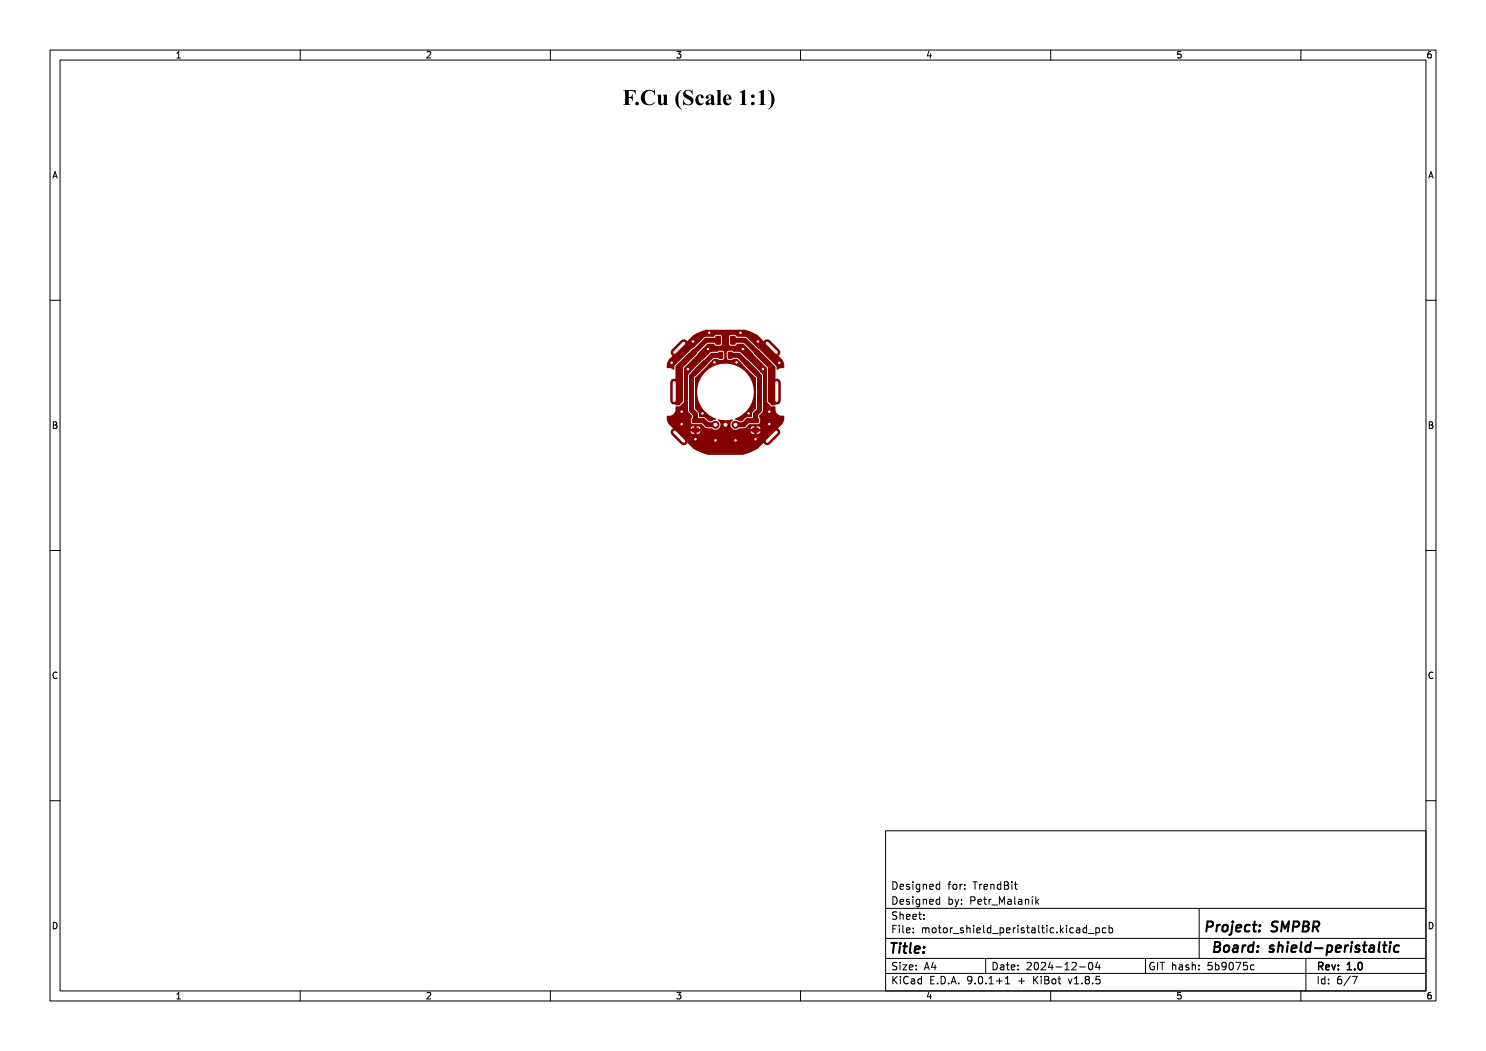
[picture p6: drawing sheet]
<svg xmlns="http://www.w3.org/2000/svg" width="297mm" height="210mm" viewBox="0 0 297 210" stroke-linecap="round" stroke-linejoin="round" font-family="sans-serif">
<g fill="#840000">
<path d="M143 67.2l.9-.1 .2 .2v1.3l-.2 .3h-.7l-.2-.2z" fill-rule="evenodd"/>
<path d="M146 67.2l.8-.1 .2 .2 .1 1.3-.2 .3h-.7l-.3-.2z" fill-rule="evenodd"/>
<path d="M138.3 74.3l2.3-2.3h.3l.5 .5-.1 .3-2.3 2.3h-.3l-.4-.4z" fill-rule="evenodd"/>
<path d="M136.2 72.2l2.3-2.3h.3l.5 .5-.1 .3-2.3 2.3h-.3l-.4-.5z" fill-rule="evenodd"/>
</g>
<path d="M134.8 76.4v3.7M153.3 68.6l1.9 1.8M155.2 76.4v3.7M134.8 86.3l1.9 1.9" fill="none" stroke="#840000" stroke-width="1.6"/>
<g fill="#840000">
<circle cx="143" cy="84.9" r=".8"/>
<circle cx="145" cy="84.9" r=".8"/>
<circle cx="147" cy="84.9" r=".8"/>
</g>
<path d="M136.7 68.6l-1.9 1.8" fill="none" stroke="#840000" stroke-width="1.6"/>
<g fill="#840000">
<path d="M149.1 72h.3l2.3 2.3 .1 .3-.5 .5h-.4l-2.2-2.3-.1-.3z" fill-rule="evenodd"/>
<path d="M150.8 70.3l.5-.4h.3l2.2 2.3v.3l-.5 .5h-.2l-2.3-2.3z" fill-rule="evenodd"/>
<path d="M138.3 83.6h1.3l.1 .2v.6l-.2 .1h-1.1l-.1-.2z" fill-rule="evenodd"/>
<path d="M138.3 85.5h1.3l.1 .2v.6l-.2 .1h-1.1l-.1-.2z" fill-rule="evenodd"/>
</g>
<path d="M155.2 86.3l-1.9 1.9" fill="none" stroke="#840000" stroke-width="1.6"/>
<g fill="#840000">
<path d="M143.6 70.3h.7l.2 .1v1.1l-.1 .2h-.6l-.2-.1z" fill-rule="evenodd"/>
<path d="M145.5 70.3h.7l.2 .1v1.1l-.1 .2h-.6l-.2-.1z" fill-rule="evenodd"/>
<path d="M150.3 85.5h1.3l.1 .2v.6l-.2 .1h-1.1l-.1-.2z" fill-rule="evenodd"/>
<path d="M150.3 83.6h1.3l.1 .2v.6l-.2 .1h-1.1l-.1-.2z" fill-rule="evenodd"/>
</g>
<g fill="#840000">
<circle cx="153.7" cy="82.2" r=".5"/>
<circle cx="152.5" cy="73.7" r=".5"/>
<circle cx="134.3" cy="72.5" r=".5"/>
<circle cx="147.2" cy="72.4" r=".5"/>
<circle cx="149.6" cy="82.6" r=".5"/>
<circle cx="140.4" cy="82.6" r=".5"/>
<circle cx="141.7" cy="66.5" r=".5"/>
<circle cx="136.2" cy="82.2" r=".5"/>
<circle cx="136.2" cy="84.7" r=".5"/>
<circle cx="148.5" cy="69.8" r=".5"/>
<circle cx="139" cy="87.7" r=".5"/>
<circle cx="151" cy="87.7" r=".5"/>
<circle cx="141.5" cy="69.8" r=".5"/>
<circle cx="142.8" cy="72.4" r=".5"/>
<circle cx="148" cy="66.5" r=".5"/>
<circle cx="138.5" cy="68.3" r=".5"/>
<circle cx="155.8" cy="72.5" r=".5"/>
<circle cx="143" cy="88" r=".5"/>
<circle cx="147" cy="88" r=".5"/>
<circle cx="137.5" cy="73.7" r=".5"/>
<circle cx="153.7" cy="84.7" r=".5"/>
<circle cx="151.5" cy="68.3" r=".5"/>
</g>
<path d="M143.5 68h-2.4l-3.4 3.4M144.1 71h-1.7l-4.2 4.2v6.8l.8 .7v1.4h1.6l.8 .8h1.6M145.9 71h1.7l4.2 4.2v6.8l-.8 .7v1.4h-1.6l-.8 .8h-1.6M146.5 68h2.4l3.4 3.4" fill="none" stroke="#840000" stroke-width="1"/>
<g fill="#840000">
<path d="M135 73.1l3.4-3.3h.2l.7 .7v.2l-2.8 2.7v6.8l-.8 .8h-.6l-.1-.1z" fill-rule="evenodd"/>
<path d="M150.7 70.5l.7-.6h.2l3.4 3.4-.1 7.7h-.7l-.7-.8v-6.8l-2.8-2.7z" fill-rule="evenodd"/>
<path d="M138.4 67.2l1.3-.8 1.6-.5h7.6l1.4 .5 1.2 .6 4.8 4.9 .4 .7v1h-.7l-.8 .3-.1-.8-5.9-5.7-1.9-.1-.4-.4h-1l-.2 .4v1.4l.4 .4h.8l.4-.4h1.3l4.7 4.8v6.7l.8 .9 .8 .1 .2 1.1a1.35 1.35 0 0 0 1.5 .8l.1 .1v.6l-.3 .9-4.8 4.8-1.4 .8-1.7 .6h-6.7l-1-.2-2.3-1.1-3.4-3.4h2.9l.2 .4 .3 .1h1.1l.4-.5h10l.4 .5h1.1l.3-.1 .2-.4h-.8v.5h-.4v-.5h-11.6v.5h-.4v-.5h-3.7l-.6-.5h5.5a.54 .54 0 0 0-.8-.5v.5h-.4v-.5l-.5 .1-.3 .4h-3.5l-1-1.3-.2-.6v-.7a1.71 1.71 0 0 0 1.5-.6l.2-.5h2.5l.2 .4 .6 .7-.2 .6 .1 .9 .3 .2h1.7l.9 .7 1.1 .1a1.05 1.05 0 0 0 1.6-.1 1.05 1.05 0 0 0-.3-1.6l.1-.1a6.1 6.1 0 0 0 2.9 0v.1a1.04 1.04 0 0 0-.4 1.5 1.04 1.04 0 0 0 1.5 .3h4.4l-.2-.4-.3-.1h-.3v.5h-.4v-.5l-.5 .1-.3 .4h-2.4l1.4-.2 .8-.7 1.8-.1 .3-.2v-.8l-.2-.6 .6-.7 .2-.4v-6.9l-.6-.9-3.8-3.7-2.5-.4-.3 .3-.1 1.1 .2 .3 .9 .1 .4-.2h.7l3.7 3.8v6.1l-.7 .8-.1 .9-1.2 .1-.8 .8h-.6l-.9-.5a5.7 5.7 0 0 0 3.1-8.4 5.7 5.7 0 0 0-8.9-.9 5.7 5.7 0 0 0 1.2 8.8l.9 .4 .1 .2-.9 .4h-.6l-.8-.8-1.1-.1-.2-.9-.7-.8v-6.1l3.7-3.8h.7l.4 .2 .9-.1 .1-.2v-1.2l-.3-.3h-.7l-.3 .2h-1.1l-.4 .2-4.2 4.2-.2 .4v6.9h-2.5v-.7l.9-.2 .8-.8v-6.8l4.7-4.8h1.3l.4 .4h.8l.4-.4v-1.4l-.2-.4h-1l-.4 .4-1.9 .1-5.9 5.6-.2 .9-.7-.3-.7-.1v-.9l.4-.7z" fill-rule="evenodd"/>
</g>
<g fill="#fff">
<circle cx="153.7" cy="82.3" r=".25"/>
<circle cx="152.5" cy="73.8" r=".25"/>
<circle cx="134.3" cy="72.5" r=".25"/>
<circle cx="147.2" cy="72.4" r=".25"/>
<circle cx="149.6" cy="82.6" r=".25"/>
<circle cx="140.4" cy="82.6" r=".25"/>
<circle cx="141.8" cy="66.5" r=".25"/>
<circle cx="136.3" cy="82.3" r=".25"/>
<circle cx="136.3" cy="84.7" r=".25"/>
<circle cx="148.5" cy="69.8" r=".25"/>
<circle cx="139" cy="87.8" r=".25"/>
<circle cx="151" cy="87.8" r=".25"/>
<circle cx="141.5" cy="69.8" r=".25"/>
<circle cx="142.8" cy="72.4" r=".25"/>
<circle cx="148" cy="66.5" r=".25"/>
<circle cx="138.5" cy="68.2" r=".25"/>
<circle cx="155.7" cy="72.5" r=".25"/>
<circle cx="143" cy="88" r=".25"/>
<circle cx="147" cy="88" r=".25"/>
<circle cx="137.5" cy="73.8" r=".25"/>
<circle cx="153.7" cy="84.7" r=".25"/>
<circle cx="151.5" cy="68.2" r=".25"/>
</g>
<path d="M134.8 76.4v3.7M153.3 68.6l1.9 1.8M155.2 76.4v3.7M134.8 86.3l1.9 1.9" fill="none" stroke="#fff" stroke-width=".6"/>
<g fill="#fff">
<circle cx="143" cy="84.9" r=".4"/>
<circle cx="145" cy="84.9" r=".4"/>
<circle cx="147" cy="84.9" r=".4"/>
</g>
<path d="M136.7 68.6l-1.9 1.8M155.2 86.3l-1.9 1.9" fill="none" stroke="#fff" stroke-width=".6"/>
<g fill="none" stroke="#000" stroke-width=".2">
<path d="M10 10h277v190h-277zM12 12h273v186h-273zM35.3 11.6h.8M35.3 10.7l.4-.4v1.3M60 10v2M85.3 10.4l.5-.1 .3 .4-.8 .9h.8M110 10v2M135.3 10.3h.8l-.4 .5 .3 .1v.6l-.2 .1-.5-.1M160 10v2M185.7 10.2l-.4 1h.9M186 10.7v.9M210 10v2"/>
<path d="M236 10.3h-.6l-.1 .6 .2-.1 .5 .1 .1 .1-.1 .5-.2 .1-.5-.1M260 10v2M286 10.3l-.4 .1-.2 .2-.1 .7 .3 .3 .4-.1 .1-.5-.1-.1-.4-.1-.3 .2M10.6 35.6l.4-1.3 .4 1.3M10.7 35.2h.6M285.6 35.6l.4-1.3 .4 1.3M285.7 35.2h.6M10 60h2M285 60h2M10.7 84.3h.4l.2 .2-.2 .4 .2 .1 .1 .3-.2 .3h-.5zM10.7 84.9h.4M285.7 84.3h.4l.2 .2-.2 .4 .2 .1 .1 .3-.2 .3h-.5z"/>
<path d="M285.7 84.9h.4M10 110h2M285 110h2M11.4 134.4a.62 .62 0 0 0-.9 .5 .62 .62 0 0 0 .7 .7l.2-.1M286.4 134.4a.62 .62 0 0 0-.9 .5 .62 .62 0 0 0 .7 .7l.2-.1M10 160h2M285 160h2M177 166h108v32h-108zM178.5 176.2a.76 .76 0 0 1 .8 .7 .76 .76 0 0 1-.8 .8zM178.5 179.2a.76 .76 0 0 1 .8 .7 .76 .76 0 0 1-.8 .8zM179.9 177.2l.7-.1-.1-.3-.4-.1-.2 .2 .1 .7h.5M181.7 176.8l-.3-.1-.2 .2v.2l.5 .2v.3h-.5"/>
<path d="M181.7 179.8l-.3-.1-.2 .2v.2l.5 .2v.3h-.5M182.5 176.2v.1M182.5 176.7v1M182.5 179.2v.1M182.5 179.7v1M183.8 176.8l-.4-.1-.3 .3 .1 .6h.6M183.8 179.8l-.4-.1-.3 .3 .1 .6h.6M183.8 179.7v1.2l-.3 .3-.3-.1M183.8 176.7v1.2l-.3 .3-.3-.1M184.5 179.8l.2-.1 .4 .1 .1 .9M184.5 176.7v1M184.5 179.7v1"/>
<path d="M184.5 176.8l.2-.1 .4 .1 .1 .9M185.8 177.2l.7-.1v-.3l-.5-.1-.2 .2 .1 .7h.6M187.8 176.8l-.4-.1-.3 .3 .1 .6h.6M187.8 179.8l-.4-.1-.3 .3 .1 .6h.6M187.8 176.2v1.5M187.8 179.2v1.5M189.5 176.7h.5M189.7 179.8l.4-.1 .3 .3-.2 .6h-.5M189.7 179.2v1.5M190 176.2l-.3 .2v1.3M190.6 176.8l.4-.1 .2 .3v.4l-.2 .3-.4-.1-.1-.2zM190.9 179.7l.3 1"/>
<path d="M191.6 179.7l-.4 1M191.9 176.7v1M192.2 179.8v.1M192.3 176.7l-.4 .3M192.8 177.6v.1M192.8 176.8v.1M194 180l.7-.1 .2-.2-.1-.4-.2-.1h-.6v1.5M194.5 176.2h.8M194.9 176.2v1.5M195.8 176.7v1M196.2 176.7l-.4 .3M196.6 179.7h.6"/>
<path d="M196.7 177.2l.7-.1-.1-.3-.4-.1-.2 .2v.7h.6M196.8 179.2v1.3l.4 .2M197.7 179.7v1M198 176.7v1M198 176.8l.2-.1 .4 .1 .1 .9M198.1 179.7l-.4 .3M200 176.8l-.4-.1-.3 .3 .2 .6h.5M200 176.2v1.5M200.7 176.2l.8 .1v.3l-.3 .3a.4 .4 0 0 1 .4 .4 .4 .4 0 0 1-.3 .4h-.6zM200.7 176.9h.5M201.5 179.8h.5l.1 .9M202.2 176.2v.1"/>
<path d="M202.2 176.7v1M202.7 176.7h.6M202.8 179.2v1.3l.2 .2M203 176.2v1.3l.3 .2M203.6 179.8h.6v.9M205 179.8l.2-.1 .3 .1 .1 .9M205 179.7v1M206.3 179.7v1M206.5 179.1l-.3 .2M207 179.2v1.5M207.6 179.7l-.6 .6M10.7 184.3a.66 .66 0 0 1 .7 .6 .66 .66 0 0 1-.7 .7z"/>
<path d="M35.3 198.7l.4-.4v1.3M35.3 199.6h.8M60 198v2M85.3 198.4l.5-.1 .3 .4-.8 .9h.8M110 198v2M135.3 198.3h.8l-.4 .5 .3 .1v.6l-.2 .1-.5-.1M160 198v2M177 194.5h108M177 191.5h108M177 187.5h108M177 181.5h108M178.5 195.1v1.5"/>
<path d="M178.5 185.6h.5M178.7 195.7l.6 .9M179.2 184.9h-.7v1.5M179.2 192.4l-.5-.1-.2 .1v.5l.6 .3 .1 .3-.2 .3-.6-.1M179.2 182.3l-.5-.1-.2 .1v.5l.6 .3 .1 .3-.2 .3-.6-.1M179.3 195.1l-.8 .9M179.7 184.9v.1M179.7 185.4v1M179.9 182.8l.2-.1 .4 .1v.9M179.9 180.2l.7-.1-.1-.3-.4-.1-.2 .2 .1 .7h.5M179.9 182.2v1.5M179.9 192.3v.1"/>
<path d="M179.9 192.8v1M180 195.1v.1M180 195.6v1M180.5 192.8h.7l-.7 1h.7M180.5 184.9v1.3l.2 .2M181.2 183.2l.7-.1-.1-.3-.4-.1-.2 .2v.7h.6M181.2 185.9l.7-.2-.1-.2-.4-.1-.2 .2v.7h.6M181.5 195.2a.71 .71 0 0 0-1 .5 .71 .71 0 0 0 .7 .9l.3-.1M181.7 193.3l.8-.1-.1-.3-.4-.1-.3 .2 .1 .7h.6M182.2 195.7h.5l.1 .9M182.5 183.2l.7-.1-.1-.3-.4-.1-.2 .2v.7h.6M182.5 186.3v.1"/>
<path d="M182.5 185.5v.1M182.8 196h-.5l-.2 .2 .2 .4 .5-.1M183.1 193.7v.1M183.1 192.9v.1M183.6 182.7h.6M183.8 182.2v1.3l.4 .2M184.2 195.7l-.5-.1-.2 .3 .1 .6h.6M184.2 195.1v1.5M184.4 185.5l.4-.1 .2 .2M184.4 185.4v1M184.7 183.6v.1M184.7 182.8v.1"/>
<path d="M184.7 193.8l.5-1.5 .5 1.5M184.9 193.4h.7M185 185.6l.2-.2 .4 .1 .1 .9M185 185.6v.8M185.7 198.2l-.4 1h.9M185.8 180.2l.7-.1v-.3l-.5-.1-.2 .2 .1 .7h.6M186 198.7v.9M186 195.8h.5M186.4 185.5l.2-.1 .4 .1 .1 .6-.1 .2-.4 .1-.2-.1zM186.5 192.2l-.3 1.1h.9M186.7 195.1h-.7v1.5h.7M186.9 192.8v1"/>
<path d="M187.4 196.5v.1M187.5 185.4h.6M187.7 184.9v1.3l.4 .2M188.1 195.1a.76 .76 0 0 1 .9 .7 .76 .76 0 0 1-.9 .8zM188.6 185.5l.2-.1 .4 .1 .1 .6-.1 .2-.4 .1-.2-.1zM189.6 196.5v.1M190 185.4v1M190.1 196.6l.5-1.5 .5 1.5M190.2 196.2h.8M190.4 185.4l-.4 .3M190.5 186.5h1.2M191.2 180.7l-.3 .5"/>
<path d="M191.6 196.5v.1M192.2 180.6v.1M192.5 185.5l-.3-.1-.2 .2v.2l.5 .2v.3h-.5M193.2 185.5l.3-.1 .3 .1 .1 .9M193.2 184.9v1.5M194.2 195.7l-.2 .3h-.3l-.3-.3 .1-.5 .5-.1 .2 .1a.99 .99 0 0 1-.4 1.4h-.3M194.6 184.9v.1M194.6 185.4v1M194.9 196.5v.1M195.2 185.9l.8-.2-.1-.2-.4-.1-.3 .2 .1 .7h.6M195.5 180.2l.7-.1-.1-.3-.4-.1-.2 .2v.7h.6M195.7 195.2l.2-.1a.8 .8 0 0 1 .5 .7 .8 .8 0 0 1-.5 .8l-.2-.1-.2-.5z"/>
<path d="M196.6 184.9v1.3l.2 .2M197 191.5v3M197 196.5v.1M197.7 196.6h.8M197.7 195.5l.4-.4v1.5M198 185.5l-.4-.1-.3 .3 .2 .6h.5M198 184.9v1.5M198.2 180.8h1.2M198.4 186.5h1.1M198.5 192.3a.76 .76 0 0 1 .8 .7 .76 .76 0 0 1-.8 .8zM199.2 196h1.1M199.7 180.7v-1.5l.5 1.1 .5-1.1v1.5"/>
<path d="M199.7 195.4v1.2M199.9 185.5l.4-.1 .3 .3-.1 .6h-.6M199.9 185.4v1.5M200 192.9h.6v.9M200.6 193.2h-.5l-.2 .2 .2 .4 .5-.1M201 196.6h.8M201 195.5l.4-.4v1.5M201.1 192.8h.6M201.2 185.9l.7-.2-.1-.2-.4-.1-.2 .2v.7h.6M201.3 192.3v1.3l.4 .2M202.1 180.1h-.5l-.2 .2 .2 .4 .5-.1M202.1 193.3l.7-.1v-.3l-.5-.1-.2 .2 .1 .7h.6"/>
<path d="M202.5 185.4v1M203 185.4l-.5 .3M203.5 184.9v.1M203.5 185.4v1M203.5 193.7v.1M203.5 192.9v.1M203.6 196h1.1M204.2 195.4v1.2M204.2 180.1h-.5l-.2 .2 .2 .4 .5-.1M204.7 185.5l-.4-.1-.2 .2 .1 .2 .5 .2v.3h-.6M205.2 185.4h.5M205.3 192.4l.5-.1 .3 .4-.9 1.1h.9"/>
<path d="M205.4 184.9v1.3l.3 .2M206.2 185.5h.6l.1 .9M206.6 195.1v1.5M206.8 195.7l.7 .9M206.8 192.4l.3-.1a.8 .8 0 0 1 .5 .7 .8 .8 0 0 1-.5 .8l-.3-.1-.1-.5zM206.9 185.7l-.5 .1-.2 .2 .2 .4 .5-.1M207.2 180.1l.4 .6M207.5 195.1l-.9 .9M207.6 184.9v1.3l.2 .2M208.1 195.1v.1M208.1 195.6v1M208.1 192.4l.6-.1 .3 .4-.9 1.1h.9"/>
<path d="M208.2 185.4h.5M208.4 184.9v1.3l.3 .2M208.8 195.1l.7 .1 .1 .3-.3 .3a.4 .4 0 0 1 .4 .4 .4 .4 0 0 1-.3 .4h-.6zM208.8 195.8h.5M209.2 184.9v.1M209.2 185.4v1M209.9 192.2l-.3 1.1h.9M210 198v2M210.3 192.8v1M210.4 195.7l.3-.1 .3 .3v.4l-.3 .3-.3-.1-.2-.2zM210.6 185.5l-.4-.1-.3 .3 .1 .6h.6M211.1 193.2h1.1"/>
<path d="M211.2 186.3v.1M211.5 195.6h.5M211.7 195.1v1.3l.3 .2M212 184.9v1.5M212.1 185.8l.4 .6M212.5 185.4l-.5 .6M212.8 193.8h.9M212.8 192.7l.5-.4v1.5M213.2 184.9v.1M213.2 185.4v1M213.5 195.6l.4 1 .3-1M214.3 192.4l.5-.1 .3 .4-.9 1.1h.9"/>
<path d="M214.5 185.5l-.4-.1-.3 .3 .2 .6h.5M214.7 196.6h.9M214.7 195.5l.5-.4v1.5M215.2 185.5h.5l.1 .9M215.8 193.2h1.1M215.8 185.7l-.5 .1-.2 .2 .2 .4 .5-.1M216.2 196.5v.1M217.2 195.7l-.3 .3v.3l.3 .3h.3l.2-.3v-.3l-.2-.3M217.2 195.7l-.3-.3 .3-.3h.3l.2 .3-.2 .3M217.2 195.7h.3M217.2 185.5l-.5-.1-.2 .3 .1 .6h.6M217.2 184.9v1.5"/>
<path d="M217.5 186.5h1.2M217.7 192.4l.2-.1a.8 .8 0 0 1 .5 .7 .8 .8 0 0 1-.5 .8l-.2-.1-.1-.5zM218.4 196.5v.1M219 185.5l.5-.1 .2 .3-.1 .6h-.6M219 185.4v1.5M219.3 192.2l-.3 1.1h.9M219.7 192.8v1M219.8 195.1h-.7l-.1 .7 .2-.1h.5l.2 .3-.1 .5-.2 .1-.6-.1M221 185.5l-.4-.1-.3 .3 .2 .6h.5M221.7 185.5l.4-.1 .3 .3-.2 .6h-.5M221.7 184.9v1.5M228.9 191.5v3"/>
<path d="M230.6 192.4a.7 .7 0 0 0-.8 .6 .7 .7 0 0 0 .8 .7l.1-.5h-.3M231.4 192.3v1.5M231.9 192.3h.8M232.3 192.3v1.5M234.4 192.9l.2-.1 .3 .1 .1 .9M234.4 192.3v1.5M235.7 192.9h.6l.1 .9M236 198.3h-.6l-.1 .6 .2-.1 .5 .1 .1 .1-.1 .5-.2 .1-.5-.1M236.4 193.2h-.5l-.3 .2 .3 .4 .5-.1M237.6 192.9l-.4-.1-.2 .2 .1 .2 .5 .2v.3h-.6M238.3 192.9l.2-.1 .4 .1v.9M238.3 192.3v1.5"/>
<path d="M239.6 193.7v.1M239.6 192.9v.1M239.7 181.5v10M242.2 192.3h-.7l-.1 .7 .2-.1h.5l.2 .3-.1 .5-.2 .1-.6-.1M242.9 192.9l.5-.1 .2 .3-.1 .6h-.6M242.9 192.3v1.5M245.1 192.9l-.3 .3h-.3l-.3-.3 .2-.5 .4-.1 .2 .1a.99 .99 0 0 1-.4 1.4h-.2M245.8 192.4l.2-.1a.8 .8 0 0 1 .5 .7 .8 .8 0 0 1-.5 .8l-.2-.1-.2-.5zM247 192.3h1l-.6 1.5M249.3 192.3h-.7l-.1 .7 .2-.1h.5l.2 .3-.1 .5-.2 .1-.6-.1M250.6 192.9l-.4-.1-.3 .3 .2 .6h.5M260 198v2"/>
<path d="M261 191.5v6.5M263.5 195.1v1.5M264.8 195.7l-.4-.1-.3 .3 .1 .6h.6M264.8 195.1v1.5M265.5 196.5v.1M265.5 195.7v.1M268 195.1l-.4 .1a1.01 1.01 0 0 0 0 1.4l.5-.1 .1-.5-.3-.3h-.3l-.3 .3M269.9 195l-1.3 2M270.2 195.1h1l-.6 1.5M285.7 184.3a.66 .66 0 0 1 .7 .6 .66 .66 0 0 1-.7 .7zM286 198.3l-.4 .1-.2 .2-.1 .8 .3 .2 .4-.1 .1-.5-.1-.1-.4-.1-.3 .2"/>
</g>
<path d="M263.6 193.1l.7-.1 .1-.2-.1-.4-.2-.1h-.5v1.5M263.9 193.1l.5 .7M265 193.3l.7-.2-.1-.2-.4-.1-.2 .2 .1 .7h.5M266.2 192.8l.4 1 .3-1M267.5 193.6v.2M267.5 192.9v.1M269.3 193.8h.8M269.3 192.7l.4-.4v1.5M270.8 193.6v.2M271.6 192.4l.2-.1a.8 .8 0 0 1 .5 .7 .8 .8 0 0 1-.5 .8l-.2-.2-.2-.4z" fill="none" stroke="#000" stroke-width=".3"/>
<g fill="#000">
<path d="M124.5 18h2.5v.9a1.03 1.03 0 0 0-1.3-.7v1.2a.73 .73 0 0 0 .8-.6v1.5a.76 .76 0 0 0-.8-.7v1.2l.4 .2h-1.6l.4-.2v-.3v-2.2z" fill-rule="evenodd"/>
<path d="M128.6 18.4a2.38 2.38 0 0 1 2.2-.3l.1-.2v1.1a1.05 1.05 0 0 0-1.3-.8 1.05 1.05 0 0 0-.7 1.3 1.09 1.09 0 0 0 .6 1.3 1.09 1.09 0 0 0 1.4-.5v.3a1.58 1.58 0 0 1-2.3 .1 1.58 1.58 0 0 1 0-2.3z" fill-rule="evenodd"/>
<path d="M131.3 18.9h.8v1.6a.22 .22 0 0 0 .2 .3 .22 .22 0 0 0 .3-.2l.1-.1v-1.1l-.2-.5h.8v1.9l.2 .2h-.8v-.3a.64 .64 0 0 1-.8 .3 .64 .64 0 0 1-.4-.8v-1z" fill-rule="evenodd"/>
<path d="M135.5 18.4l.7-.5a3.2 3.2 0 0 0-.1 3.8l.1 .2a2.2 2.2 0 0 1-.7-3.5z" fill-rule="evenodd"/>
<path d="M136.8 18.2a1.69 1.69 0 0 1 1.5-.1l.1-.2v1a.84 .84 0 0 0-.5-.7 .84 .84 0 0 0-.9 .2l.1 .4a2.28 2.28 0 0 1 1.5 1.3 1.2 1.2 0 0 1-1.8 .8l-.3 .2v-1.2a.98 .98 0 0 0 1.6 .8 .62 .62 0 0 0-.6-.9 .99 .99 0 0 1-.9-.6 .99 .99 0 0 1 .2-1z" fill-rule="evenodd"/>
<path d="M141.2 19.2a.85 .85 0 0 1 .9-.3 .85 .85 0 0 1 .6 .8v.9l.2 .1a.42 .42 0 0 1-.4 .3 .42 .42 0 0 1-.4-.3 .56 .56 0 0 1-.6 .4 .56 .56 0 0 1-.5-.5l.1-.2h.5l.2 .2 .3-.1v-.7l-.5 .6h-.5l.3-.3 .7-.4v-.4a.27 .27 0 0 0-.4-.3 .27 .27 0 0 0 0 .5 .32 .32 0 0 1-.5 .2 .32 .32 0 0 1 0-.5z" fill-rule="evenodd"/>
<path d="M143.2 18h.8v2.8l.3 .2h-1.1l.2-.4v-2.4z" fill-rule="evenodd"/>
<path d="M144.8 19.2a.83 .83 0 0 1 1-.2 .83 .83 0 0 1 .4 .9h-1.1a.58 .58 0 0 0 .3 .7 .58 .58 0 0 0 .7-.2 .85 .85 0 0 1-1 .6 .85 .85 0 0 1-.6-1v-.3h1.2l-.2-.6a.4 .4 0 0 0-.4 .1 .4 .4 0 0 0 0 .5h-.6z" fill-rule="evenodd"/>
<path d="M147.8 18.4l1.1-.5v2.7l.1 .3 .4 .1h-1.6l.5-.3v-1.9l-.1-.3z" fill-rule="evenodd"/>
<path d="M151.5 18.4l1.2-.5v2.5a.46 .46 0 0 0 .4 .6h-1.6l.5-.3v-1.9l-.1-.3z" fill-rule="evenodd"/>
<path d="M139.3 19.1a.68 .68 0 0 1 .8-.3 .68 .68 0 0 1 .5 .8 .41 .41 0 0 1-.5-.1 .41 .41 0 0 1-.1-.4l-.1-.1a.99 .99 0 0 0 .4 1.7l.3-.2a.89 .89 0 0 1-1.1 .5 .89 .89 0 0 1-.5-1.2z" fill-rule="evenodd"/>
<path d="M153.5 17.9a2.18 2.18 0 0 1 1.3 2 2.18 2.18 0 0 1-1.3 2 3.2 3.2 0 0 0 .2-3.7z" fill-rule="evenodd"/>
<circle cx="150.5" cy="19.2" r=".36"/>
<circle cx="127.3" cy="20.7" r=".36"/>
<circle cx="150.5" cy="20.7" r=".36"/>
</g>
<g fill="none" stroke="#000" stroke-width=".4">
<path d="M178.1 188.4h1.2M178.7 188.4l-.2 2M179.9 189.1l-.2 1.3M180 188.4l-.1 .2M180.5 189.1h.8M180.9 188.4l-.2 1.7 .1 .2 .3 .1M182 188.4l-.2 1.7 .3 .3M182.8 189.8l1-.2v-.4l-.6-.1-.3 .3v.9h.7M184.6 190.2v.2M184.7 189.2v.2M241.2 185.2l1-.1a.52 .52 0 0 0 .3-.5 .52 .52 0 0 0-.4-.5h-.7l-.3 2M242.8 189.2h.6"/>
<path d="M242.9 188.2l.8 .1a.51 .51 0 0 1 .1 .5 .51 .51 0 0 1-.4 .4l.3 .1a.58 .58 0 0 1-.3 .9h-.8zM243.3 184.8l-.2 1.3M243.8 184.8l-.4 .1-.2 .3M244.5 185a.52 .52 0 0 1 .5-.2 .52 .52 0 0 1 .4 .4l-.2 .7a.52 .52 0 0 1-.5 .2 .52 .52 0 0 1-.4-.4zM244.8 189.1a.52 .52 0 0 1 .5-.2 .52 .52 0 0 1 .4 .4l-.1 .5a.55 .55 0 0 1-.5 .4 .55 .55 0 0 1-.5-.4zM246.3 184.8l-.2 1.7-.4 .3M246.4 184.1v.2M246.6 189h.8l-.1 1.2M247.1 185.5l1-.2-.1-.4h-.7l-.3 .9 .3 .3 .6-.1M247.4 189.4l-.7 .1a.4 .4 0 0 0-.3 .3 .4 .4 0 0 0 .2 .4l.7-.1M248.4 188.9l-.2 1.3M249 188.9l-.4 .1-.2 .3"/>
<path d="M249.8 184.9a.66 .66 0 0 0-1 .3v.5l.1 .3h.8M250.4 184.8h.8M250.5 189a.66 .66 0 0 0-1 .3l-.1 .5 .2 .3h.8M250.6 188.2l-.3 2M250.8 184.1l-.2 1.7v.2l.4 .1M251.3 190v.2M251.4 189v.2M251.7 185.9v.2M251.8 184.9v.2M254.6 189a.5 .5 0 0 0-.8 .2l.1 .3 .6 .2 .1 .1-.4 .4-.5-.1M255.4 184.2a.85 .85 0 0 0-1 .1 .45 .45 0 0 0 .2 .8l.5 .2a.51 .51 0 0 1 .1 .5 .51 .51 0 0 1-.4 .3l-.7-.1M255.5 189.1a.49 .49 0 0 1 .9 .1l-.2 1"/>
<path d="M255.6 188.2l-.2 2M256.1 186.1l.2-2 .5 1.5 .8-1.5-.2 2M257.4 188.9l-.2 1.3M257.4 188.2v.2M258.1 189.6l1-.2v-.4l-.6-.1-.3 .3v.9h.7M258.5 185.2l.9-.1a.52 .52 0 0 0 .3-.5 .52 .52 0 0 0-.3-.5h-.8l-.3 2M260.1 188.2l-.2 1.7 .3 .3M260.5 185.1h.6M260.6 184.1l.8 .1a.51 .51 0 0 1 .2 .5 .51 .51 0 0 1-.5 .4l.3 .1a.58 .58 0 0 1-.3 .9h-.8zM261.9 189a.66 .66 0 0 0-1 .3v.5l.1 .3h.8M262 188.2l-.2 2M262.5 185.2l.9-.1a.52 .52 0 0 0 .3-.5 .52 .52 0 0 0-.3-.5h-.8l-.3 2"/>
<path d="M262.8 189.5h1.5M262.9 185.2l.6 .9M265.4 189h.7l.2 .3-.1 .5a.65 .65 0 0 1-1 .3M265.4 188.9l-.3 2M267 189.6l1-.2-.1-.4-.5-.1-.4 .3v.9h.8M268.9 188.9l-.2 1.3M269.5 188.9l-.4 .1-.3 .3M270.1 188.9l-.1 1.3M270.2 188.2v.2M271.7 189a.49 .49 0 0 0-.8 .3l.1 .2 .7 .2v.1l-.3 .4-.6-.1M272.4 188.9h.8M272.8 188.2l-.2 1.7v.2l.4 .1"/>
<path d="M273.8 189h.8l-.1 1.2M274.6 189.4l-.6 .1a.4 .4 0 0 0-.4 .3 .4 .4 0 0 0 .3 .4l.6-.1M275.7 188.2l-.2 1.7 .3 .3M276.4 188.9h.8M276.8 188.2l-.2 1.7v.2l.4 .1M277.8 188.9l-.1 1.3M277.9 188.2v.2M279.6 189a.66 .66 0 0 0-.9 .3l-.1 .5 .1 .3h.8"/>
</g>
<text font-size="4.3" fill="#fff" x="119" y="21.3">F.Cu (Scale 1:1)</text>
<g font-size="2.7" fill="#fff">
<text x="240.4" y="186.2">Project: SMPBR</text>
<text x="241.9" y="190.3">Board: shield-peristaltic</text>
<text x="177.4" y="192.1">Title:</text>
</g>
<g font-size="2" fill="#fff">
<text x="178" y="177.8">Designed for: TrendBit</text>
<text x="178" y="180.8">Designed by: Petr_Malaník</text>
<text x="178" y="183.8">Sheet:</text>
<text x="178" y="186.5">File: motor_shield_peristaltic.kicad_pcb</text>
<text x="178" y="193.9">Size: A4</text>
<text x="178" y="196.7">KiCad E.D.A. 9.0.1+1 + KiBot v1.8.5</text>
<text x="198" y="193.9">Date: 2024-12-04</text>
<text x="229.4" y="193.9">GIT hash: 5b9075c</text>
<text x="263" y="196.7">Id: 6/7</text>
<text x="263" y="193.9">Rev: 1.0</text>
</g>
<g font-size="1.7" fill="#fff">
<text x="35" y="11.6">1</text>
<text x="85" y="11.6">2</text>
<text x="135" y="11.6">3</text>
<text x="185" y="11.6">4</text>
<text x="235" y="11.6">5</text>
<text x="285" y="11.6">6</text>
<text x="10.5" y="35.6">A</text>
<text x="285.5" y="35.6">A</text>
<text x="10.5" y="85.6">B</text>
<text x="285.5" y="85.6">B</text>
<text x="10.5" y="135.7">C</text>
<text x="285.5" y="135.7">C</text>
<text x="10.5" y="185.6">D</text>
<text x="285.5" y="185.6">D</text>
<text x="35" y="199.7">1</text>
<text x="85" y="199.7">2</text>
<text x="135" y="199.7">3</text>
<text x="185" y="199.7">4</text>
<text x="235" y="199.7">5</text>
<text x="285" y="199.7">6</text>
</g>
</svg>
